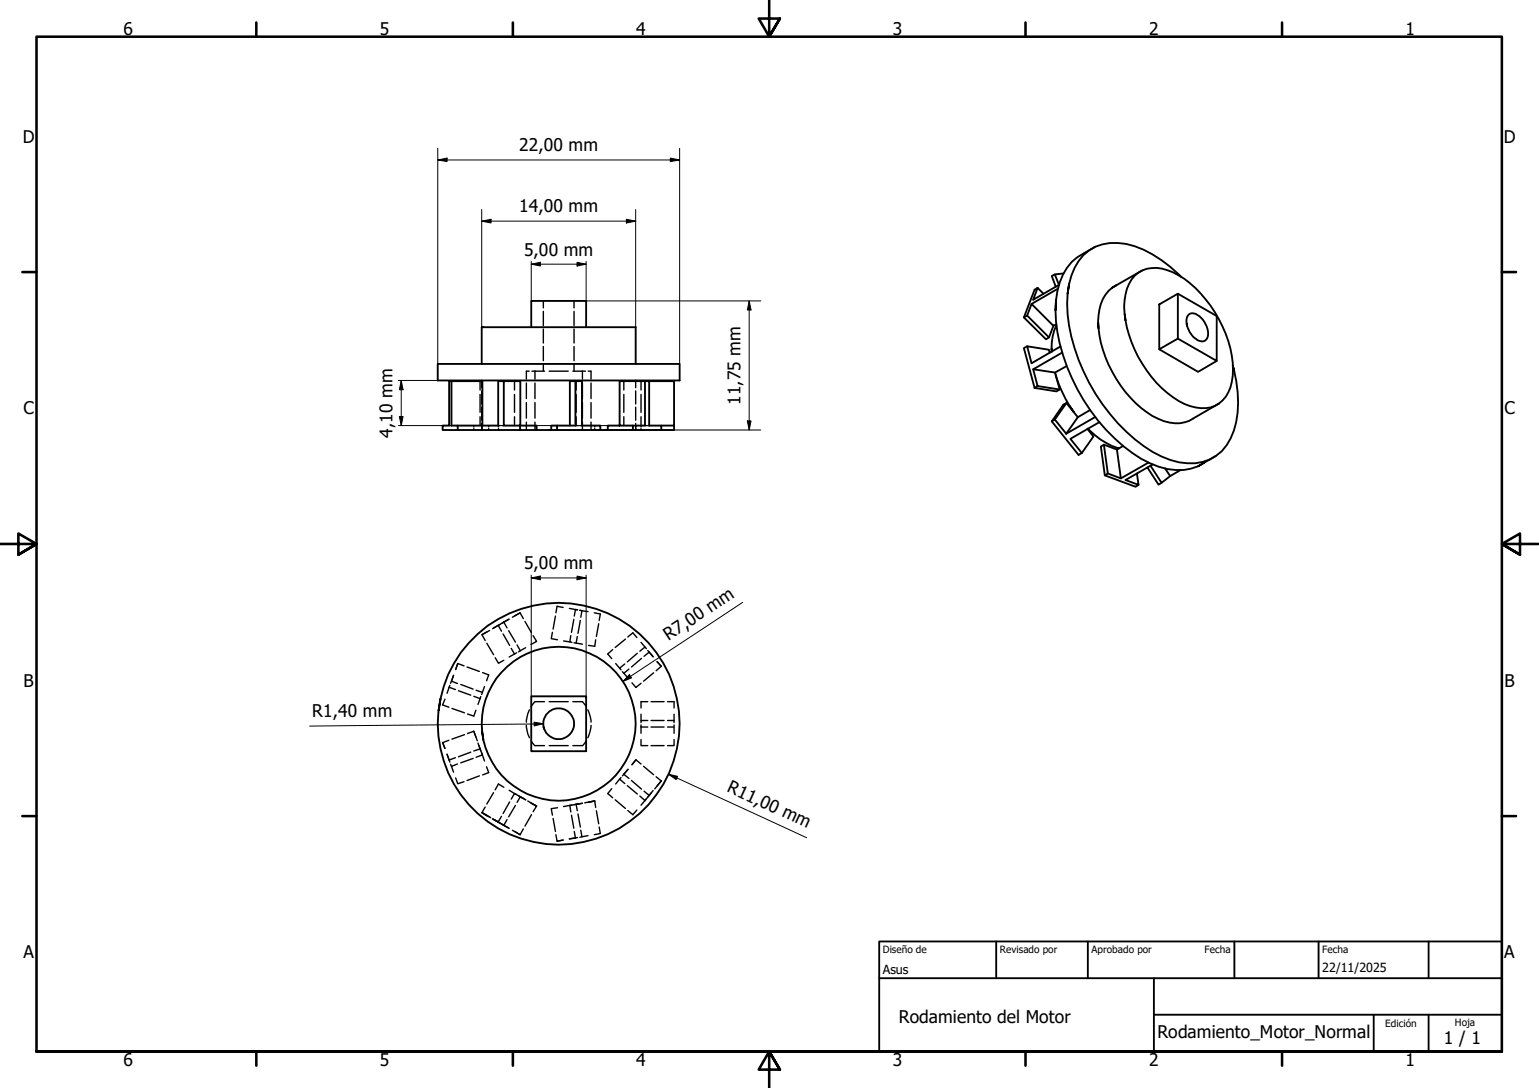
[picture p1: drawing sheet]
<svg xmlns="http://www.w3.org/2000/svg" width="420mm" height="297mm" viewBox="0 0 420 297" stroke-linecap="round" stroke-linejoin="round" font-family="sans-serif">
<!-- layer: Oculto (ISO) -->
<g fill="none" stroke="#000" stroke-width=".38">
<path d="M148.3 82.2v1.9M148.3 85v3.9M148.3 89.8v3.8M148.3 94.6v3.9M148.3 99.4v1.9M156.7 82.2v1.9M156.7 85v3.9M156.7 89.8v3.8M156.7 94.6v3.9M156.7 99.4v1.9M122.6 116.2h.2M123 116.2h.3"/>
<path d="M129.3 116.2v.4M129.3 117v.4M131.1 104.1v2.4M131.1 107.7v4.9M131.1 113.8v2.4M131.5 104.1v1.7M131.5 106.7v3.6M131.5 111.2v3.5M131.5 115.6v1.8M133.4 116.2v.4M133.4 117v.4M136 116.2h.5"/>
<path d="M136.1 116.2v.4M136.1 117v.4M137 116.2h.5M140.5 104.1v2.4M140.5 107.7v4.9M140.5 113.8v2.4M143.7 104.6v4.2M143.7 109.9v4.3M143.7 115.2v2.2M144.5 101.3h-.8v2.2M145.2 101.3h.8M146 101.3v2.2"/>
<path d="M146 104.6v4.2M146 109.9v4.3M146 115.2v2.2M146 101.3h2.7M149.9 101.3h5.2M156.4 101.3h2.6M157.3 113.8v2.4h.6M157.3 104.1v2.4M157.3 107.7v4.9M158.4 116.2h.5M159 101.3h.8M159 101.3v2.2"/>
<path d="M159 104.6v4.2M159 109.9v4.3M159 115.2v2.2M160.6 101.3h.8v2.2M161.4 104.6v4.2M161.4 109.9v4.3M161.4 115.2v2.2M162.4 116.2v.4M162.4 117v.4M170.3 104.1v2.4M170.3 107.7v4.9M170.3 113.8v2.4"/>
<path d="M173.5 104.1v1.7M173.5 106.7v3.6M173.5 111.2v3.5M173.5 115.6v1.8M173.6 116.2v.4M173.6 117v.4M175 113.8v2.8M175 104.1v2.4M175 107.7v4.9M175 117v.4M176.1 116.2h.4M176.8 116.2h.4"/>
<path d="M132.9 175.6l1.8 3.1M133 172.5l-1.4 .8 .9 1.6M133.7 172.1l-2.1 1.2M135.2 179.6l.9 1.5 1.4-.8M136 170.7l-1.5 .9M136.5 170.5l-.5 .2 .9 1.6M137.4 173.1l1.7 3.1M137.5 169.8l-.5 .4M137.5 169.8l.9 1.6M138.9 169.1l-4.2 2.4M138.9 172.2l1.8 3.1M139 169l-1.5 .8"/>
<path d="M139.6 177l.9 1.5 .5-.3M140.5 178.5l-1.5 .9M140.5 168.1l1.5-.8 .9 1.6M141.2 176.1l.8 1.6M142 167.3l-2.1 1.2M142 177.7l-.5 .3M143.3 169.7l1.8 3.1M143.5 176.8l-1.5 .9M145.5 173.5l1 1.6-1.5 .8M150.8 172.6l-.3 1.8 1.7 .3M151.6 168.2l-.6 3.6M153.7 165.8l-1.6-.3-.3 1.8"/>
<path d="M153.9 175l1.7 .2M155.4 166.1l1.7 .3M155.8 173.5l-.2 1.7 .5 .2M156.7 169.1l-.7 3.5M156.7 175.5l.6 .1M157.1 166.4l-.3 1.8M157.1 166.4l.6 .1M157.3 175.6l1.7 .3M157.6 173.8l-.3 1.8M158.3 166.6l.6 .1M158.4 169.4l-.6 3.5M158.9 166.7l1.6 .3"/>
<path d="M158.9 166.7l-.3 1.8M162.2 167.3l1.7 .3-.3 1.8M162.6 174.7l-.2 1.8-1.7-.3M163.4 170.3l-.6 3.5M167.3 177.3l-1.4 1.2 1.1 1.3M170.8 174.5l-2.8 2.3M171.4 173.9l1.4-1.1 1.1 1.2M174 178.4l-2.7 2.3M175 175.4l1.1 1.2M175.1 179.8l-2.7 2.3M176.5 177.1l-.4-.5-1.4 1.2M176.8 177.6l.4 .4"/>
<path d="M177.2 178l-1.4 1.2M177.2 178l1.1 1.3M121.5 190.9l-.7 1.6 1.8 .6M122.6 187.6l1.7 .7M122.6 187.6l-.6 1.7M122.8 187.1l-.2 .5M123 186.5l.3-.5 1.6 .6M123.4 193.4l3.4 1.2M123.8 184.4l-.5 1.6M125 181.2l-.6 1.6 .6-1.6 1.7 .6M125.2 188.6l3.3 1.2M125.8 186.9l3.4 1.2"/>
<path d="M127.5 182.1l3.4 1.2M129.3 190.1l1.8 .6M129.3 199.6l1 2.6M129.9 193.9l-.6 1.6-1.7-.6M130 188.5l1.7 .5M131.1 190.7l-.6 1.6M131.3 190.2l-.2 .5M131.7 189l-.2 .6M131.8 183.6l1.6 .7-.6 1.6M132.3 187.4l-.6 1.6M143.7 198l.4 2.3 .4 1.1M144.5 193.8l-.4 1.1-.4 2.3"/>
<path d="M148.7 191.6h-2.7l-1 1.4M149.9 191.6h5.2M156.4 191.6h2.6l1.1 1.4M160.5 193.8l.7 2 .2 1.4M161.4 198l-.2 1.4-.7 2M168.1 181.2l1.1 1.2M169.9 183.4l.4 .4M170.3 183.8l1.1 1.3M170.6 181.3l-1.4 1.1 .3 .5M171.7 182.7l-1.4 1.1M172.5 186.4l1.1 1.3 1.4-1.2M175 195v1.7"/>
<path d="M175 197.9v2.3M175 198.5h1.8M176.8 196.7h-1.8v.6M176.8 191.6h-1.8v1.7M177.7 196.7h3.6M177.7 198.5h3.6M177.7 191.6h3.6M178.4 183.7l-2.7 2.3M179.4 180.6l1.1 1.3-1.4 1.2M182.2 196.7h1.8v.6M182.2 198.5h1.8M182.2 191.6h1.8v1.7"/>
<path d="M184 197.9v2.3M184 195v1.7M122 205.9l.6 1.6M122.6 202.1l-1.8 .6 .7 1.6M123 208.6l.3 .6M124.3 206.9l-1.7 .6 .2 .6M124.4 212.4l.6 1.6 1.7-.6M124.9 208.6l-1.6 .6 .5 1.6M126.8 200.6l-3.4 1.2M127.6 200.3l1.7-.7 .6 1.6M128.5 205.3l-3.3 1.3M129.2 207.1l-3.4 1.2"/>
<path d="M130.5 202.9l.6 1.6M130.7 203.6l1 2.5M130.9 211.8l-3.4 1.3M131.1 204.5l.2 .5M131.1 204.5l-1.8 .5M131.5 205.5l.2 .6M131.7 206.1l-1.7 .6M131.7 206.1l.6 1.7M132.8 209.3l.6 1.6-1.6 .7M134.7 216.4l-1.8 3.1M137.5 214.9l-1.4-.9-.9 1.6M139 215.8l1.5 .8"/>
<path d="M139.1 218.9l-1.7 3.2M140.5 216.6l.5 .3M140.5 216.6l-.9 1.6M140.5 216.6l2.4 1.4M140.7 219.9l-1.8 3.1M141.5 217.2l.5 .3-.8 1.6M142 217.5l1.5 .9M144.1 218.7l2.4 1.4-1.5-.8 1.5 .8-1 1.5M145 202.2l1 1.4h2.7M149.9 203.6h5.2M155.6 219.9l-1.7 .3M155.6 219.9l.2 1.8"/>
<path d="M156.1 219.8l-.5 .1M156.7 219.7l.6-.1 .3 1.7M158.2 219.4l-2.6 .5M159 219.3l-1.7 .3M159.6 219.2l2.8-.5-1.7 .3 1.7-.3 .2 1.8M160.1 202.2l-1.1 1.4h-2.6M167 215.3l-1.1 1.3 1.4 1.2M168 218.4l2.8 2.3M169.2 212.7l-1.1 1.3M169.5 212.3l-.3 .4 1.4 1.2M169.9 211.8l.4-.4 1.4 1.1M171.3 214.5l2.7 2.3"/>
<path d="M171.4 210l-1.1 1.4M172.4 213.1l2.7 2.3M174.7 217.3l1.4 1.3M175 201.9v1.7h1.8M175 208.6l-1.4-1.2-1.1 1.4M175.7 209.2l2.7 2.3M175.8 216l1.4 1.2M176.1 218.6l-1.1 1.2M176.5 218l-.4 .6M177.7 203.6h3.6M177.9 216.4l-1.8 2.2M178.3 215.8l-1.5 1.8"/>
<path d="M179.1 212.1l1.4 1.1M180.5 213.2l-1.1 1.4M180.5 213.2l-1.7 2.2M184 201.9v1.7h-1.8M131.6 221.9l2.4 1.4M131.6 221.9l1.4 .8M132.5 220.3l-.9 1.6M134.5 223.6l1.5 .8M134.7 223.7l4.2 2.3M135.2 224l2.3 1.3M136 224.4l.5 .3M136.9 222.9l-.9 1.5"/>
<path d="M137 225l.5 .3M137.5 225.3l1.5 .9M138.4 223.8l-.9 1.5M139.9 226.7l2.1 1.2M140.5 227l1.5 .9M142.9 226.3l-.9 1.6M145.1 222.4l-1.8 3.1M151 223.4l.6 3.6M151.8 227.9l.3 1.8 1.6-.4-1.6 .4M152.2 220.5l-1.7 .3 .3 1.8M156 222.6l.7 3.5M156.8 227l.3 1.8"/>
<path d="M157.1 228.8l-1.7 .2M157.7 228.6l-.6 .2M157.8 222.2l.6 3.6M158.6 226.7l.3 1.8-.6 .1M160.5 228.1l-1.6 .4M162.8 221.3l.6 3.6M163.6 225.8l.3 1.8-1.7 .3M173.9 221.2l-1.1 1.2-1.4-1.1"/>
</g>
<!-- layer: Visible (ISO) -->
<g fill="none" stroke="#000" stroke-width=".51">
<path d="M283.3 78.6l1.6 1.6M288 74.9l-.9 .5 1.1 2.9M288.9 78.8l-7.3 4.2 6 5.9 .8-.4M290.3 74.7l-2.3 .2 1.1 2.9-7 4 1.2-3.2-.9 .5-2.9 7.6 6.1 5.9 .8-.5 1.2-3.2M299 67.4l-3.2 1.8a13.8 13.8 0 0 0-7.1 10.3l-.5 5.3 .1-2.8M303.7 78.5l1-.6a9.4 9.4 0 0 0-4.8 8.2l-.1 1.7M311.8 73.8l-7.1 4.1M322.6 75.7a32.8 32.8 0 0 0-15.1-9.1 12.3 12.3 0 0 0-13.1 4.7 18.8 18.8 0 0 0-2.9 8.9l.3-2.6M131.6 89.3l-.1 10.1M132 89.3h-.4h41.9v10.1M145 89.3v-7.1h15v7.1M185.4 99.4h-65.9v4.5h66v-4.5"/>
<path d="M280.4 94.5l-.9 .5 2.9 10.9M280.4 86.2l6 5.9M281.6 83l-1.2 3.2-.9 .5M288.2 84.8a51.2 51.2 0 0 0 13.8 32.6 36.5 36.5 0 0 0 14.4 10 13.7 13.7 0 0 0 12.4-1.1l-1.7 1M288.4 88.9a13.3 13.3 0 0 0-1.3 7.1v-.8M289.5 94.6l-7.9 4.6-1.2-4.7 6 1 .2 .8M290 96.3l-7.9 4.5 5.9 .9 3.2-1.8M291.5 80.2a44.8 44.8 0 0 0 5.8 24.2 47.2 47.2 0 0 0 19.8 20.2 16.1 16.1 0 0 0 13.2 .9 13.7 13.7 0 0 0 7.2-10.3 33.4 33.4 0 0 0-1-15.3l.4 1M299.9 89.6l-.1-1.8a33.3 33.3 0 0 0 14.8 25.8 11.6 11.6 0 0 0 10 1.3l8.2-4.7M307 85.6a13.5 13.5 0 0 1 2.8-10.3 9 9 0 0 1 10.4-1 30.6 30.6 0 0 1 13.6 14.8 24.4 24.4 0 0 1 2.1 16.7 7.8 7.8 0 0 1-9.5 5.4 20 20 0 0 1-10.7-6.7 34 34 0 0 1-8.7-18.9l.3 1.9M316.5 95.4l10.6 6.1 5.1-3M316.5 83.1l5.1-2.9v12.2l-5.1 3z"/>
<path d="M321.6 80.2l10.6 6.1v12.2l-10.6-6.1M324 88.4v.4a2.35 2.35 0 0 1 1.4-3.3 5.4 5.4 0 0 1 4.3 4.5 2.31 2.31 0 0 1-1.3 3.2 5.2 5.2 0 0 1-4.4-4.4M122.6 104.1h.7v12.1h1.7v1.2h-4.2v-1.2h1.8zM123.3 104.1h8.4v12.1M125 116.2h6.6M125 117.4h17M131.5 103.9v.2M137.5 104.1h-1.5v12.1h-4.4v1.2M142 116.2h4.5v1.2h-4.5zM142 116.2h-4.5v-12.1h4.5v12.1M146.5 117.4h4h-.2M152.1 116.2h5v-12.1h1.8v12.1h5v1.2h-13.4v-1.2h1.6v1.2"/>
<path d="M157.1 104.1h-1.5v12.1M163.9 117.4h2h-1.1M169.2 116.2v-12.1h6.9v12.1h-10.2v1.2h6.9v-1.2M172.8 117.4h7.7M173.5 103.9v.2M176.1 104.1h1.1v12.1h3.3v1.2M177.2 104.1h6.8v12.1h-3.5M184 116.2v1.2h-3.5M282.1 100.8l1.2 4.6-.9 .5M283.3 105.4l6 .9M287.1 115l7.3 9.2 .9-.5 3.2-4.5-1.6-2.1M287.1 115l3.2-4.5 .8-.5 3.2 3.9-3.2 4.5"/>
<path d="M287.1 115l.9-.5 3.1 3.9M288 101.7l1.3 4.6-.9 .6-6-1M288.2 102.2l.2 .7a37.1 37.1 0 0 0 4.7 9.5l-1.1-1.6M291.1 110l-3.1 4.5M297 117a19.4 19.4 0 0 0 8.4 5.4l-.3-.1M297.6 111.9l-3.3 2M299 113.8l-7.9 4.6M300.2 115.2l-8 4.6 3.1 3.9M301.4 121.4l1.1 7.9-.9 .5M304.9 122.7l-3.5-1.3-.9 .5 1.1 7.9 8.4 3.1 .8-.5M306.6 121.8l-1.7 .9 1.1 7.9-3.5-1.3M313.2 127.6l3.1 4.7 .8-.5"/>
<path d="M313.6 126.3l-7.6 4.3M314.1 127.1l3 4.7 2.4-1.8M314.7 126.8l-7.4 4.2 3.5 1.4-.4-3.1M318.1 127.9l1.4 2.1 2.8-1.7M332 124.4l-3.2 1.9M120.3 190.7l-.6 3.5a33 33 0 0 1 50.3-24.6 33 33 0 0 1 0 56 33 33 0 0 1-50.3-24.6l-.2-3.4 .2-3.4M131.6 199.8a21 21 0 0 1 27.3-22.2 21 21 0 0 1 9.2 33.9 21 21 0 0 1-34.8-5.4l-1.3-4.1-.4-2.2 .4 2.2M145 190.1h15v15h-15zM148.4 198.5l.1 .4a4.2 4.2 0 0 1 4.5-5.5 4.2 4.2 0 0 1 3 6.4 4.2 4.2 0 0 1-7.1-.1l-.4-.8"/>
</g>
<!-- layer: Borde (ISO) -->
<g fill="none" stroke="#000" stroke-width=".7">
<path d="M70 6.1v3.9M140 6.1v3.9M210 0v10l-2.9-4.9h5.8l-2.9 4.9 2.9-4.9M280 6.1v3.9M350 6.1v3.9M6.1 74.3h3.9M410 74.3h3.9M0 148.5h10l-5-2.8v5.7l5-2.9-5 2.9M420 148.5h-10l5-2.8v5.7l-5-2.9 5 2.9M6.1 222.8h3.9M410 222.8h3.9M10 287.1v-277.1h400v277.1h-400h400"/>
<path d="M70 287.1v3.8M140 287.1v3.8M212.9 292l-2.9-4.9 2.9 4.9h-5.8l2.9-4.9v9.9M280 287.1v3.8M350 287.1v3.8"/>
</g>
<path d="M240 257h170v30.1h-170zM272 257v10.1M297 257v10.1M337 257v10.1M360 257v10.1M390 257v10.1M240 267.1h170M315 277h95M315 267.1v20M375 277v10.1M390 277v10.1" fill="none" stroke="#000" stroke-width=".51"/>
<!-- layer: Cota (ISO) -->
<g fill="none" stroke="#000" stroke-width=".27">
<path d="M119.5 43.7l2.5-.5v.9zM119.5 43.7h66M119.5 40.5v58.9M131.5 57.2v32.1M171 59.9l2.5 .5-2.5 .5zM173.5 57.2v32.1M183 43.2l2.5 .5-2.5 .4zM185.5 40.5v58.9M131.5 60.4l2.5-.5v1zM131.5 60.4h42M145 72.1l2.5-.5v1zM145 71.4v10.8"/>
<path d="M145 72.1h15M157.5 71.6l2.5 .5-2.5 .5zM160 71.4v10.8h47.7M204.5 82.2l.5 2.4h-1zM204.5 82.2v35.2M108.8 103.9h10.7M108.8 116.2h71.7M109 113.7h1l-.5 2.5zM109.5 103.9l.5 2.5h-1zM109.5 103.9v12.3M150.5 117.4h57.2M204 114.9h1l-.5 2.5z"/>
<path d="M145 157.8l2.5-.5v1zM145 157.8h15M145 157v33.1M157.5 157.3l2.5 .5-2.5 .5zM160 157v33.1M202.8 164.5l-32.7 21.5M145.8 197.2l2.5 .4-2.4 .6zM148.3 197.6l-63.8 .6M171.8 184.2l.6 .9-2.3 .9zM182.5 211.4l2.5 .5-.4 .9zM182.5 211.4l37.7 17.3"/>
</g>
<g fill="#000">
<path d="M119.5 43.7l2.5-.5v.9zM131.5 60.4l2.5-.5v1zM183 43.2l2.5 .5-2.5 .4zM145 72.1l2.5-.5v1zM157.5 71.6l2.5 .5-2.5 .5zM171 59.9l2.5 .5-2.5 .5zM204.5 82.2l.5 2.4h-1zM109 113.7h1l-.5 2.5zM109.5 103.9l.5 2.5h-1zM204 114.9h1l-.5 2.5zM145 157.8l2.5-.5v1zM157.5 157.3l2.5 .5-2.5 .5z"/>
<path d="M145.8 197.2l2.5 .4-2.4 .6zM171.8 184.2l.6 .9-2.3 .9zM182.5 211.4l2.5 .5-.4 .9z"/>
</g>
<g font-size="4.8">
<text x="33.7" y="9.6">6</text>
<text x="103.7" y="9.6">5</text>
<text x="173.7" y="9.6">4</text>
<text x="243.7" y="9.6">3</text>
<text x="313.7" y="9.6">2</text>
<text x="383.7" y="9.6">1</text>
<text x="6.2" y="38.9">D</text>
<text x="141.7" y="41.3">22,00 mm</text>
<text x="410.5" y="38.9">D</text>
<text x="141.7" y="58">14,00 mm</text>
<text x="143.1" y="69.8">5,00 mm</text>
<text x="6.4" y="113.1">C</text>
<text x="202.1" y="110.5" transform="rotate(-90 202.1 110.5)">11,75 mm</text>
<text x="410.7" y="113.1">C</text>
<text x="107.1" y="119.5" transform="rotate(-90 107.1 119.5)">4,10 mm</text>
<text x="143.1" y="155.4">5,00 mm</text>
<text x="182.5" y="174.9" transform="rotate(-33 182.5 174.9)">R7,00 mm</text>
<text x="6.4" y="187.4">B</text>
<text x="410.7" y="187.4">B</text>
<text x="85.2" y="195.8" transform="rotate(-1 85.2 195.8)">R1,40 mm</text>
<text x="198.2" y="215.9" transform="rotate(25 198.2 215.9)">R11,00 mm</text>
<text x="6.4" y="261.7">A</text>
<text x="410.7" y="261.7">A</text>
<text x="245.4" y="279.3">Rodamiento del Motor</text>
<text x="316" y="283.5">Rodamiento_Motor_Normal</text>
<text x="394.2" y="285">1 / 1</text>
<text x="33.7" y="290.9">6</text>
<text x="103.7" y="290.9">5</text>
<text x="173.7" y="290.9">4</text>
<text x="243.7" y="290.9">3</text>
<text x="313.7" y="290.9">2</text>
<text x="383.7" y="290.9">1</text>
</g>
<g font-size="3.4">
<text x="241" y="266">Asus</text>
<text x="361" y="265.5">22/11/2025</text>
</g>
<g font-size="2.7">
<text x="241" y="260.2">Diseño de</text>
<text x="273" y="260.1">Revisado por</text>
<text x="298" y="260.1">Aprobado por</text>
<text x="328.9" y="260.1">Fecha</text>
<text x="361" y="260.1">Fecha</text>
<text x="378.2" y="280.3">Edición</text>
<text x="397.2" y="280">Hoja</text>
</g>
</svg>
